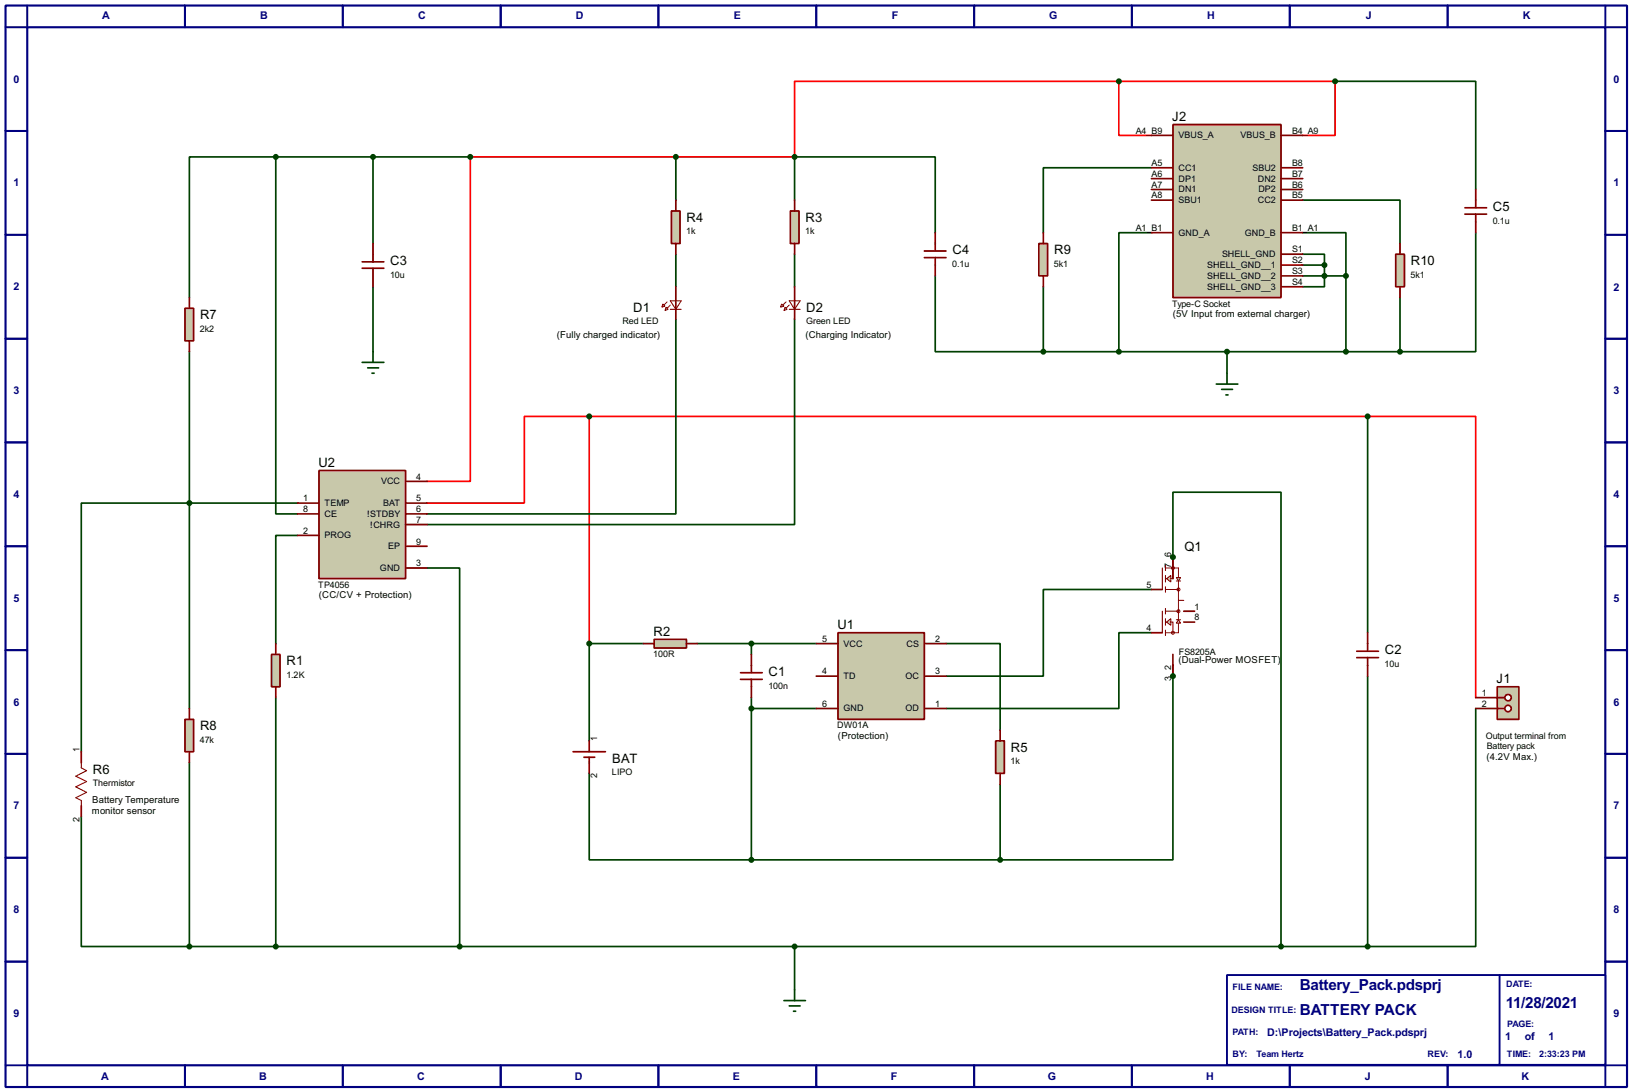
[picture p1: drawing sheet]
<svg xmlns="http://www.w3.org/2000/svg" width="383mm" height="256mm" viewBox="0 0 383 256" stroke-linecap="round" stroke-linejoin="round" font-family="sans-serif">
<path d="M1.3 1.3h381v254h-381zM6.4 6.4h370.8v243.8h-370.8z" fill="none" stroke="#000080" stroke-width=".5"/>
<g fill="none" stroke="#000080" stroke-width=".45">
<path d="M6.4 1.3v5.1h-5.1M43.5 1.3v5.1M80.6 1.3v5.1M117.7 1.3v5.1M154.7 1.3v5.1M191.8 1.3v5.1M228.9 1.3v5.1M266 1.3v5.1M303.1 1.3v5.1M340.2 1.3v5.1M377.2 1.3v5.1h5.1M1.3 30.8h5.1"/>
<path d="M377.2 30.8h5.1M1.3 55.2h5.1M377.2 55.2h5.1M1.3 79.6h5.1M377.2 79.6h5.1M1.3 103.9h5.1M377.2 103.9h5.1M1.3 128.3h5.1M377.2 128.3h5.1M1.3 152.7h5.1M377.2 152.7h5.1M1.3 177.1h5.1"/>
<path d="M377.2 177.1h5.1M1.3 201.5h5.1M377.2 201.5h5.1M1.3 225.9h5.1M377.2 225.9h5.1M1.3 250.2h5.1v5.1M43.5 250.2v5.1M80.6 250.2v5.1M117.7 250.2v5.1M154.7 250.2v5.1M191.8 250.2v5.1M228.9 250.2v5.1"/>
<path d="M266 250.2v5.1M303.1 250.2v5.1M340.2 250.2v5.1M382.3 250.2h-5.1v5.1"/>
</g>
<path d="M288.3 229h88.9v21.1h-88.9z" fill="#fff" stroke="#000080" stroke-width=".45"/>
<path d="M352.4 229v21.1" fill="none" stroke="#000080" stroke-width=".45"/>
<g fill="none" stroke="#004000" stroke-width=".4">
<path d="M313.7 19.1h33.1v25.4M64.8 36.9v83.8h5.1M64.8 36.9h-20.3v33M64.8 36.9h45.7M87.7 36.9v20.3M158.8 36.9v10.1M270.6 39.4h-25.4v15.3M158.8 59.7v7.7M186.7 47v-10.1h33.1v17.8M186.7 59.7v7.7M270.6 54.7h-7.7v27.9M306.1 47h22.9v10.2"/>
<path d="M306.1 59.7h5.1v2.6M306.1 54.7h10.2v10.1M346.8 54.7v27.9h-17.8M87.7 67.4v15.2M158.8 75v45.7h-58.4M186.7 75v48.2h-86.3M219.8 64.8v17.8h25.4M245.2 67.4v15.2M306.1 62.3h5.1M306.1 64.8h10.2M311.2 62.3v5.1h-5.1M316.3 64.8v17.8"/>
<path d="M329 69.9v12.7M44.5 82.6v83.8M245.2 82.6h83.8M288.3 82.6v5.1M321.4 97.8v50.8M69.9 118.2h-50.8v58.4M69.9 125.8h-5.1v25.4M100.4 133.4h7.6v88.9M270.6 138.5h-25.4v20.3h-22.9M151.2 151.2h-12.7v22.8M163.9 151.2h27.9M176.6 151.2v2.5"/>
<path d="M222.3 151.2h12.7v20.3M270.6 148.6h-7.7v17.8h-40.6M275.6 158.8v43.2h-40.6M321.4 158.8v63.5M44.5 179.1v43.2M64.8 163.9v58.4M176.6 166.4h15.2M176.6 163.9v38.1M346.8 166.4v55.9h-25.4M19.1 191.8v30.5h25.4M138.5 181.7v20.3h38.1M235 184.2v17.8"/>
<path d="M176.6 202h58.4M44.5 222.3h276.9M186.7 222.3v10.2"/>
</g>
<path d="M262.9 19.1h-76.2v17.8h-76.2v76.2h-10.1M262.9 19.1v12.7h7.7M262.9 19.1h50.8v12.7h-7.6M138.5 97.8h-15.3v20.4h-22.8M138.5 97.8h208.3v66.1M138.5 97.8v53.4" fill="none" stroke="#f00" stroke-width=".4"/>
<circle cx="275.6" cy="158.8" r=".2" fill="#004000"/>
<path d="M275.6 130.9v-15.3h25.4v106.7M275.6 156.3v2.5" fill="none" stroke="#004000" stroke-width=".4"/>
<circle cx="275.6" cy="130.9" r=".2" fill="#004000"/>
<path d="M275.6 130.9v2.5" fill="none" stroke="#004000" stroke-width=".4"/>
<g fill="#004000" stroke="#004000" stroke-width=".4">
<circle cx="176.5" cy="151.2" r=".5"/>
<circle cx="176.5" cy="166.4" r=".5"/>
</g>
<path d="M153.7 150.2h7.6v2h-7.6z" fill="#c8c8aa" stroke="#800000" stroke-width=".4"/>
<path d="M151.2 151.2h2.5M161.3 151.2h2.6" fill="none" stroke="#800000" stroke-width=".4"/>
<path d="M196.9 148.6h20.3v20.4h-20.3z" fill-rule="evenodd" fill="#c8c8aa" stroke="#800000" stroke-width=".4"/>
<path d="M191.8 151.2h5.1M191.8 158.8h5.1M217.2 151.2h5.1M217.2 158.8h5.1M191.8 166.4h5.1M217.2 166.4h5.1" fill="none" stroke="#800000" stroke-width=".4"/>
<path d="M273.1 143.6v5M273.9 142.9v1.3M273.9 145.3v1.6M273.9 148v1.3" fill="none" stroke="#800000" stroke-width=".25"/>
<g fill="none" stroke="#800000" stroke-width=".23">
<path d="M273.9 146.1h1.7v2.5M273.9 143.6h3v5h-3M276.4 145.6h1"/>
<circle cx="275.6" cy="148.6" r=".35"/>
<circle cx="276.9" cy="143.6" r=".35"/>
</g>
<g fill="#c8c8aa" stroke="#800000" stroke-width=".23">
<path d="M276.9 145.6l.5 .8h-1z"/>
<path d="M274.1 146.1l1-.8v1.6z"/>
</g>
<path d="M273.1 133.4v5.1M273.9 132.8v1.2M273.9 135.2v1.5M273.9 137.8v1.3" fill="none" stroke="#800000" stroke-width=".25"/>
<g fill="none" stroke="#800000" stroke-width=".23">
<path d="M273.9 135.9h1.7M273.9 138.5h3M273.9 133.4h3"/>
<circle cx="275.6" cy="133.4" r=".35"/>
</g>
<path d="M274.1 135.9l1-.7v1.5z" fill="#c8c8aa" stroke="#800000" stroke-width=".23"/>
<path d="M276.4 136.5h1M276.9 133.4v5.1" fill="none" stroke="#800000" stroke-width=".23"/>
<path d="M276.4 135.7h1l-.5 .8z" fill="#c8c8aa" stroke="#800000" stroke-width=".23"/>
<g fill="none" stroke="#800000" stroke-width=".23">
<path d="M275.6 133.4v2.5M276.9 138.5v5.1M276.9 141h1.3"/>
<circle cx="276.9" cy="138.5" r=".35"/>
</g>
<path d="M270.6 138.5h2.5M275.6 130.9v5M270.6 148.6h2.5M275.6 153.7v5.1M278.2 143.6h2.5M278.2 146.1h2.5" fill="none" stroke="#800000" stroke-width=".4"/>
<g fill="#004000" stroke="#004000" stroke-width=".4">
<circle cx="235" cy="202" r=".5"/>
<circle cx="138.4" cy="151.2" r=".5"/>
<circle cx="321.3" cy="97.8" r=".5"/>
<circle cx="301" cy="222.3" r=".5"/>
</g>
<path d="M75 110.5h20.3v25.4h-20.3z" fill-rule="evenodd" fill="#c8c8aa" stroke="#800000" stroke-width=".4"/>
<path d="M69.9 118.2h5.1M95.3 118.2h5.1M95.3 113.1h5.1M69.9 120.7h5.1M69.9 125.8h5.1M95.3 123.2h5.1M95.3 120.7h5.1M95.3 128.3h5.1M95.3 133.4h5.1" fill="none" stroke="#800000" stroke-width=".4"/>
<circle cx="321.3" cy="222.3" r=".5" fill="#004000" stroke="#004000" stroke-width=".4"/>
<path d="M63.8 153.7h2v7.6h-2z" fill="#c8c8aa" stroke="#800000" stroke-width=".4"/>
<path d="M217.2 59h5.1M219.8 54.7v4.3M217.2 60.5h5.1M219.8 60.5v4.3M64.8 151.2v2.5M64.8 161.3v2.6" fill="none" stroke="#800000" stroke-width=".4"/>
<g fill="#004000" stroke="#004000" stroke-width=".4">
<circle cx="108" cy="222.3" r=".5"/>
<circle cx="138.4" cy="97.8" r=".5"/>
<circle cx="64.8" cy="36.9" r=".5"/>
<circle cx="64.8" cy="222.3" r=".5"/>
</g>
<path d="M157.5 70.7h2.6l-1.3 2zM157.5 72.7h2.6" fill="none" stroke="#800000" stroke-width=".25"/>
<path d="M156.8 70.9l-.9 .9M157.5 71.7l-.9 .9" fill="none" stroke="#800000" stroke-width=".23"/>
<g fill="#c8c8aa" stroke="#800000" stroke-width=".23">
<path d="M155.8 71.4l.5 .5-.8 .3z"/>
<path d="M156.5 72.2l.5 .5-.7 .3z"/>
</g>
<path d="M158.8 67.4v7.6" fill="none" stroke="#800000" stroke-width=".4"/>
<path d="M185.5 70.7h2.5l-1.3 2zM185.5 72.7h2.5" fill="none" stroke="#800000" stroke-width=".25"/>
<path d="M184.7 70.9l-.9 .9M185.5 71.7l-.9 .9" fill="none" stroke="#800000" stroke-width=".23"/>
<g fill="#c8c8aa" stroke="#800000" stroke-width=".23">
<path d="M183.7 71.4l.5 .5-.8 .3z"/>
<path d="M184.5 72.2l.5 .5-.8 .3z"/>
</g>
<path d="M186.7 67.4v7.6M19.1 176.6v2.5M19.1 189.3v2.5" fill="none" stroke="#800000" stroke-width=".4"/>
<circle cx="186.7" cy="222.3" r=".5" fill="#004000" stroke="#004000" stroke-width=".4"/>
<path d="M19.1 179.1v1.3l1.3 .6-2.6 1.3 2.6 1.3-2.6 1.2 2.6 1.3-2.6 1.3 1.3 .6v1.3" fill="none" stroke="#800000" stroke-width=".25"/>
<path d="M43.5 72.4h2v7.7h-2z" fill="#c8c8aa" stroke="#800000" stroke-width=".4"/>
<path d="M44.5 69.9v2.5M44.5 80.1v2.5" fill="none" stroke="#800000" stroke-width=".4"/>
<path d="M43.5 169h2v7.6h-2z" fill="#c8c8aa" stroke="#800000" stroke-width=".4"/>
<path d="M44.5 166.4v2.6M44.5 176.6v2.5" fill="none" stroke="#800000" stroke-width=".4"/>
<g fill="#004000" stroke="#004000" stroke-width=".4">
<circle cx="176.5" cy="202" r=".5"/>
<circle cx="110.5" cy="36.9" r=".5"/>
<circle cx="158.8" cy="36.9" r=".5"/>
<circle cx="44.5" cy="222.3" r=".5"/>
<circle cx="44.5" cy="118.2" r=".5"/>
</g>
<path d="M184.2 235h5.1M185.5 236.3h2.5M186.5 237.5h.5M186.7 232.5v2.5" fill="none" stroke="#004000" stroke-width=".4"/>
<path d="M351.8 161.3h5.1v7.7h-5.1z" fill="#c8c8aa" stroke="#800000" stroke-width=".4"/>
<path d="M351.8 163.9h1.8" fill="none" stroke="#800000" stroke-width=".4"/>
<circle cx="354.3" cy="163.9" r=".75" fill="#feffff" stroke="#800000" stroke-width=".4"/>
<path d="M351.8 166.4h1.8" fill="none" stroke="#800000" stroke-width=".4"/>
<circle cx="354.3" cy="166.4" r=".75" fill="#feffff" stroke="#800000" stroke-width=".4"/>
<path d="M346.8 163.9h5M346.8 166.4h5" fill="none" stroke="#800000" stroke-width=".4"/>
<path d="M275.6 29.3h25.4v40.6h-25.4z" fill-rule="evenodd" fill="#c8c8aa" stroke="#800000" stroke-width=".4"/>
<g fill="none" stroke="#800000" stroke-width=".4">
<path d="M270.6 39.4h5M270.6 31.8h5M301 39.4h5.1M301 31.8h5.1M270.6 47h5M270.6 44.5h5M270.6 42h5M270.6 54.7h5M301 47h5.1M301 44.5h5.1M301 42h5.1M301 54.7h5.1"/>
<path d="M301 59.7h5.1M301 62.3h5.1M301 64.8h5.1M301 67.4h5.1"/>
</g>
<path d="M285.8 90.2h5.1M287.1 91.5h2.5M288.1 92.8h.5M288.3 87.7v2.5" fill="none" stroke="#004000" stroke-width=".4"/>
<g fill="#004000" stroke="#004000" stroke-width=".4">
<circle cx="288.3" cy="82.6" r=".5"/>
<circle cx="186.7" cy="36.9" r=".5"/>
<circle cx="262.9" cy="19.1" r=".5"/>
</g>
<path d="M244.1 57.2h2.1v7.6h-2.1z" fill="#c8c8aa" stroke="#800000" stroke-width=".4"/>
<path d="M245.2 54.7v2.5M245.2 64.8v2.6" fill="none" stroke="#800000" stroke-width=".4"/>
<path d="M328 59.7h2v7.7h-2z" fill="#c8c8aa" stroke="#800000" stroke-width=".4"/>
<g fill="none" stroke="#800000" stroke-width=".4">
<path d="M87.7 57.2v4.3M329 57.2v2.5M344.2 50.3h5.1M344.2 48.8h5.1M346.8 44.5v4.3M346.8 50.3v4.4M85.1 63h5.1M85.1 61.5h5.1M87.7 63v4.4M329 67.4v2.5M174 159.6h5.1M174 158h5.1"/>
<path d="M176.6 153.7v4.3M176.6 159.6v4.3M318.8 154.5h5.1M318.8 153h5.1M321.4 148.6v4.4M321.4 154.5v4.3"/>
</g>
<g fill="#004000" stroke="#004000" stroke-width=".4">
<circle cx="311.2" cy="62.3" r=".5"/>
<circle cx="311.2" cy="64.8" r=".5"/>
<circle cx="316.2" cy="64.8" r=".5"/>
<circle cx="316.2" cy="82.6" r=".5"/>
<circle cx="262.9" cy="82.6" r=".5"/>
<circle cx="313.7" cy="19.1" r=".5"/>
<circle cx="328.9" cy="82.6" r=".5"/>
<circle cx="245.1" cy="82.6" r=".5"/>
<circle cx="87.6" cy="36.9" r=".5"/>
</g>
<path d="M85.1 85.1h5.1M86.4 86.4h2.6M87.4 87.7h.5M87.7 82.6v2.5" fill="none" stroke="#004000" stroke-width=".4"/>
<path d="M157.8 49.6h2v7.6h-2z" fill="#c8c8aa" stroke="#800000" stroke-width=".4"/>
<path d="M158.8 47v2.6M158.8 57.2v2.5" fill="none" stroke="#800000" stroke-width=".4"/>
<path d="M185.7 49.6h2.1v7.6h-2.1z" fill="#c8c8aa" stroke="#800000" stroke-width=".4"/>
<path d="M186.7 47v2.6M186.7 57.2v2.5" fill="none" stroke="#800000" stroke-width=".4"/>
<path d="M234 174h2v7.7h-2z" fill="#c8c8aa" stroke="#800000" stroke-width=".4"/>
<path d="M134.7 176.6h7.6M137.2 177.9h2.6M138.5 174v2.6M138.5 177.9v3.8M235 171.5v2.5M235 181.7v2.5" fill="none" stroke="#800000" stroke-width=".4"/>
<g fill="#004000" stroke="#004000" stroke-width=".4">
<circle cx="275.6" cy="158.8" r=".5"/>
<circle cx="275.6" cy="130.9" r=".5"/>
</g>
<g font-size="4" fill="#000080">
<text x="305.4" y="232.6">Battery_Pack.pdsprj</text>
<text x="305.4" y="238.4">BATTERY PACK</text>
<text x="353.9" y="236.7">11/28/2021</text>
</g>
<g font-size="3.4">
<text x="275.5" y="28.5">J2</text>
<text x="161.3" y="52.1">R4</text>
<text x="189.3" y="52.1">R3</text>
<text x="350.8" y="49.5">C5</text>
<text x="223.8" y="59.8">C4</text>
<text x="247.7" y="59.8">R9</text>
<text x="91.7" y="62.2">C3</text>
<text x="331.5" y="62.2">R10</text>
<text x="47" y="75">R7</text>
<text x="148.8" y="73.3">D1</text>
<text x="189.5" y="73.3">D2</text>
<text x="74.8" y="109.7">U2</text>
<text x="278.3" y="129.5">Q1</text>
<text x="153.6" y="149.4">R2</text>
<text x="196.8" y="147.8">U1</text>
<text x="325.4" y="153.7">C2</text>
<text x="67.4" y="156.3">R1</text>
<text x="180.6" y="158.8">C1</text>
<text x="351.7" y="160.5">J1</text>
<text x="47" y="171.5">R8</text>
<text x="143.8" y="179.1">BAT</text>
<text x="237.5" y="176.6">R5</text>
<text x="21.8" y="181.7">R6</text>
</g>
<g font-size="2.8" fill="#000080">
<text x="24" y="4.5">A</text>
<text x="61.1" y="4.5">B</text>
<text x="98.2" y="4.5">C</text>
<text x="135.3" y="4.5">D</text>
<text x="172.4" y="4.5">E</text>
<text x="209.6" y="4.5">F</text>
<text x="246.5" y="4.5">G</text>
<text x="283.6" y="4.5">H</text>
<text x="320.9" y="4.5">J</text>
<text x="357.8" y="4.5">K</text>
<text x="3.2" y="19.4">0</text>
<text x="379.1" y="19.4">0</text>
<text x="3.2" y="43.8">1</text>
<text x="379.1" y="43.8">1</text>
<text x="3.2" y="68.2">2</text>
<text x="379.1" y="68.4">2</text>
<text x="3.2" y="92.6">3</text>
<text x="379.1" y="92.6">3</text>
<text x="3.2" y="117">4</text>
<text x="379.1" y="117">4</text>
<text x="3.2" y="141.4">5</text>
<text x="379.1" y="141.4">5</text>
<text x="3.2" y="165.8">6</text>
<text x="379.1" y="165.8">6</text>
<text x="3.2" y="190.1">7</text>
<text x="379.1" y="190.1">7</text>
<text x="3.2" y="214.5">8</text>
<text x="379.1" y="214.5">8</text>
<text x="3.2" y="238.9">9</text>
<text x="379.1" y="238.9">9</text>
<text x="297.7" y="243.3">D:\Projects\Battery_Pack.pdsprj</text>
<text x="353.7" y="244.4">1</text>
<text x="358.3" y="244.4">of</text>
<text x="363.9" y="244.4">1</text>
<text x="342.5" y="248.4">1.0</text>
<text x="23.8" y="253.6">A</text>
<text x="60.9" y="253.6">B</text>
<text x="98" y="253.6">C</text>
<text x="135" y="253.6">D</text>
<text x="172.2" y="253.6">E</text>
<text x="209.3" y="253.6">F</text>
<text x="246.2" y="253.6">G</text>
<text x="283.4" y="253.6">H</text>
<text x="320.7" y="253.6">J</text>
<text x="357.5" y="253.6">K</text>
</g>
<g font-size="2.5">
<text x="275.6" y="74.4">(5V Input from external charger)</text>
<text x="130.9" y="79.5">(Fully charged indicator)</text>
<text x="189.3" y="79.5">(Charging Indicator)</text>
<text x="75" y="140.5">(CC/CV + Protection)</text>
<text x="276.9" y="155.7">(Dual-Power MOSFET)</text>
<text x="196.9" y="173.5">(Protection)</text>
<text x="349.3" y="178.6">(4.2V Max.)</text>
<text x="21.6" y="191.3">monitor sensor</text>
<text x="21.6" y="188.7">Battery Temperature</text>
</g>
<g font-size="2.4">
<text x="266.9" y="31.4">A4_B9</text>
<text x="276.9" y="32.5">VBUS_A</text>
<text x="291.5" y="32.5">VBUS_B</text>
<text x="303.6" y="31.4">B4_A9</text>
<text x="270.6" y="39">A5</text>
<text x="270.6" y="41.6">A6</text>
<text x="276.9" y="40.1">CC1</text>
<text x="294.3" y="40.1">SBU2</text>
<text x="303.6" y="41.6">B7</text>
<text x="303.6" y="39">B8</text>
<text x="270.6" y="44.1">A7</text>
<text x="270.6" y="46.6">A8</text>
<text x="276.9" y="45.2">DN1</text>
<text x="276.9" y="42.7">DP1</text>
<text x="276.9" y="47.7">SBU1</text>
<text x="295.5" y="47.7">CC2</text>
<text x="295.5" y="42.7">DN2</text>
<text x="295.7" y="45.2">DP2</text>
<text x="303.6" y="46.6">B5</text>
<text x="303.6" y="44.1">B6</text>
<text x="350.8" y="52.6">0.1u</text>
<text x="161.3" y="55">1k</text>
<text x="189.2" y="55">1k</text>
<text x="266.9" y="54.3">A1_B1</text>
<text x="276.9" y="55.4">GND_A</text>
<text x="292.5" y="55.4">GND_B</text>
<text x="303.6" y="54.3">B1_A1</text>
<text x="303.6" y="59.3">S1</text>
<text x="91.7" y="65.3">10u</text>
<text x="223.8" y="62.7">0.1u</text>
<text x="247.7" y="62.7">5k1</text>
<text x="283.7" y="62.9">SHELL_GND__1</text>
<text x="283.7" y="65.5">SHELL_GND__2</text>
<text x="287.1" y="60.4">SHELL_GND</text>
<text x="303.6" y="61.9">S2</text>
<text x="303.6" y="64.4">S3</text>
<text x="331.5" y="65.3">5k1</text>
<text x="275.4" y="72">Type-C Socket</text>
<text x="283.7" y="68.1">SHELL_GND__3</text>
<text x="303.6" y="67">S4</text>
<text x="47" y="78">2k2</text>
<text x="146.2" y="76.2">Red LED</text>
<text x="189.4" y="76.2">Green LED</text>
<text x="89.5" y="113.8">VCC</text>
<text x="97.8" y="112.7">4</text>
<text x="71.3" y="117.8">1</text>
<text x="76.3" y="118.9">TEMP</text>
<text x="90" y="118.9">BAT</text>
<text x="97.8" y="117.8">5</text>
<text x="71.3" y="120.3">8</text>
<text x="71.3" y="125.4">2</text>
<text x="76.3" y="121.4">CE</text>
<text x="86.3" y="121.4">!STDBY</text>
<text x="87" y="123.9">!CHRG</text>
<text x="97.8" y="122.8">7</text>
<text x="97.8" y="120.3">6</text>
<text x="76.3" y="126.5">PROG</text>
<text x="91.2" y="129">EP</text>
<text x="97.8" y="127.9">9</text>
<text x="275.2" y="130.9" transform="rotate(-90 275.2 130.9)">6</text>
<text x="89.3" y="134.1">GND</text>
<text x="97.8" y="133">3</text>
<text x="275.2" y="133.4" transform="rotate(-90 275.2 133.4)">7</text>
<text x="74.8" y="138">TP4056</text>
<text x="269.4" y="138.1">5</text>
<text x="280.7" y="143.2">1</text>
<text x="269.4" y="148.2">4</text>
<text x="280.7" y="145.7">8</text>
<text x="153.5" y="154.3">100R</text>
<text x="193.2" y="150.8">5</text>
<text x="198.2" y="151.9">VCC</text>
<text x="213" y="151.9">CS</text>
<text x="219.8" y="150.8">2</text>
<text x="277" y="153.8">FS8205A</text>
<text x="67.3" y="159.2">1.2K</text>
<text x="180.6" y="161.8">100n</text>
<text x="193.2" y="158.4">4</text>
<text x="198.2" y="159.5">TD</text>
<text x="212.8" y="159.5">OC</text>
<text x="219.8" y="158.4">3</text>
<text x="275.2" y="157.4" transform="rotate(-90 275.2 157.4)">2</text>
<text x="275.2" y="159.9" transform="rotate(-90 275.2 159.9)">3</text>
<text x="325.4" y="156.7">10u</text>
<text x="193.2" y="166">6</text>
<text x="198.2" y="167.1">GND</text>
<text x="212.8" y="167.1">OD</text>
<text x="219.8" y="166">1</text>
<text x="348.2" y="163.5">1</text>
<text x="348.2" y="166">2</text>
<text x="196.7" y="171.1">DW01A</text>
<text x="349.1" y="173.6">Output terminal from</text>
<text x="18.7" y="176.6" transform="rotate(-90 18.7 176.6)">1</text>
<text x="47" y="174.5">47k</text>
<text x="140.4" y="174" transform="rotate(-90 140.4 174)">1</text>
<text x="237.5" y="179.6">1k</text>
<text x="349.3" y="175.9">Battery pack</text>
<text x="21.8" y="184.7">Thermistor</text>
<text x="140.4" y="182.8" transform="rotate(-90 140.4 182.8)">2</text>
<text x="143.8" y="182">LIPO</text>
<text x="18.7" y="193" transform="rotate(-90 18.7 193)">2</text>
</g>
<g font-size="2.4" fill="#000080">
<text x="289.6" y="232.4">FILE NAME:</text>
<text x="353.9" y="231.9">DATE:</text>
<text x="289.3" y="237.9">DESIGN TITLE:</text>
<text x="289.6" y="243.2">PATH:</text>
<text x="354.1" y="241.3">PAGE:</text>
<text x="289.6" y="248.2">BY:</text>
<text x="295.2" y="248.2">Team Hertz</text>
<text x="335.4" y="248.3">REV:</text>
<text x="354.1" y="248.3">TIME:</text>
<text x="361.7" y="248.3">2:33:23 PM</text>
</g>
</svg>
